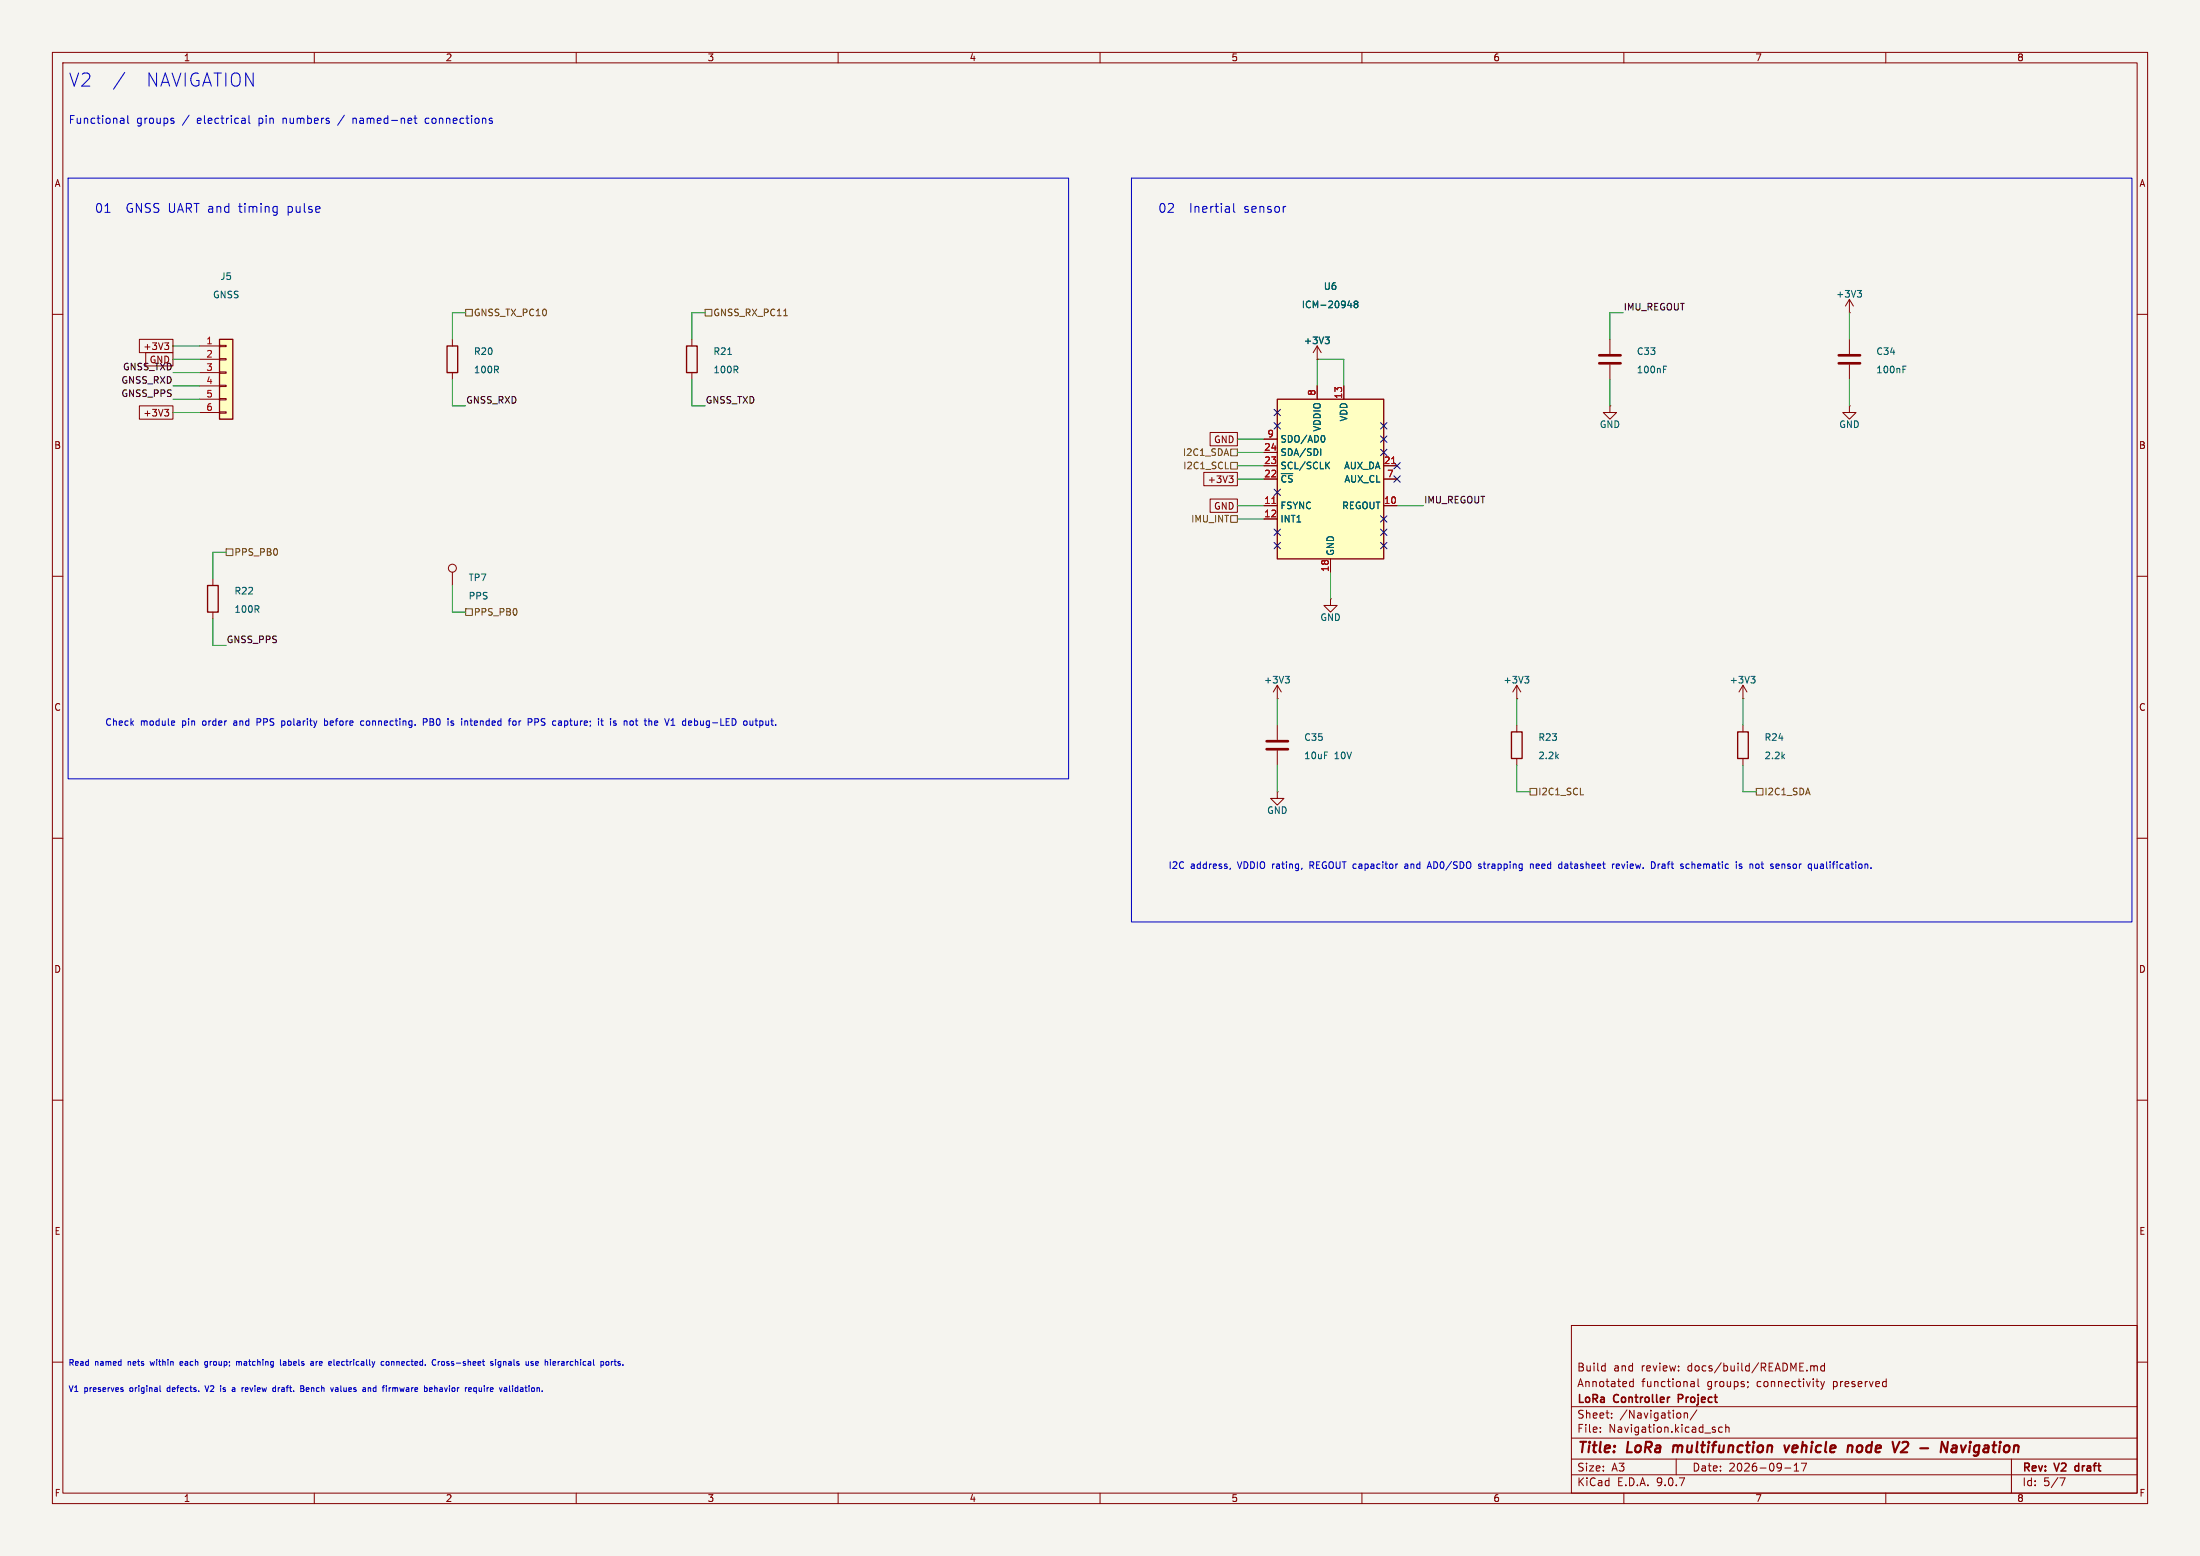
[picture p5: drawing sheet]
<svg xmlns="http://www.w3.org/2000/svg" width="420mm" height="297mm" viewBox="0 0 420 297" stroke-linecap="round" stroke-linejoin="round" font-family="sans-serif">
<path d="M0 0h420v297h-420z" fill="#f5f4ef" stroke="#f5f4ef" stroke-width=".19"/>
<g fill="none" stroke="#840000" stroke-width=".19">
<path d="M10 10h400v277h-400zM12 12h396v273h-396zM60 10v2M110 10v2M160 10v2M210 10v2M260 10v2M310 10v2M360 10v2M353.1 59.7h.1M353.1 57.2v2.5M353.1 57.2l-.8 1.2"/>
<path d="M353.1 57.2l.7 1.2M10 60h2M307.3 64.8v2.8M307.3 69.6v2.8M353.1 64.8v2.8M353.1 69.6v2.8M408 60h2M10 110h2M254 114.3v1.3h1.3l-1.3 1.2-1.3-1.2h1.3M254 114.3h.1M408 110h2M10 160h2"/>
<path d="M408 160h2M10 210h2M408 210h2M300 253h108v32h-108zM10 260h2M300 278.5h108M300 274.5h108M300 268.5h108M305.5 273.2v.2M305.5 272.5v.1M306 260.7l.4 .1M306.4 260.2v1.5"/>
<path d="M306.4 261.6l-.4 .1M307.7 270.5v.2M307.7 269.8v.1M311.1 264.4l.3 .3 .4-.1M311.8 263.2v1.5M311.8 263.8l-.4-.1-.3 .3M320 278.5v3M321.5 269.7v1M321.5 269.8l.2-.1 .4 .1 .1 .9M322.8 264.6h.6M322.8 263.8h.6v.9M323.4 264l-.6 .2"/>
<path d="M323.9 269.1l-1.2 1.9M324.2 263.2v1.3l.2 .2M327.3 272.9l.2 .2-.2 .3M327.3 272.4l.1 .1M328.8 272.5l-.4-.1-.3 .3 .1 .6h.6M329.4 272.5l.3-.1 .3 .1 .1 .9M329.4 271.9v1.5M333.7 263.8v.1M333.7 264.6l-.1 .3M342.5 279.7l.4-.4v1.5M343.9 279.3h1l-.7 1.5M345.7 260.8l.4-.1 .2 .2"/>
<path d="M345.7 260.7v1M346.3 260.9l.2-.2 .4 .1v.9M346.3 260.9v.8M346.7 263.7h.5M347.1 264.7h.1M347.6 263.7l.3 1M347.9 264.7l-.3 .5M348.3 263.7l-.4 1M348.3 260.8l-.4-.1-.3 .3 .1 .6h.6M348.3 260.2v1.5M384 278.5v6.5M408 260h2"/>
<path d="M60 285v2M110 285v2M160 285v2M210 285v2M260 285v2M300 281.5h108M310 285v2M340.7 280.2h1.2M342.5 280.8h.9M360 285v2M393.2 282.1h1l-.6 1.5"/>
</g>
<path d="M320.4 267h.6M321 266.2h-.6v1.5M396.2 279.9v.7" fill="none" stroke="#840000" stroke-width=".3"/>
<path d="M319.5 275.9l-.2 1.3M340.6 275.9l.4 1.3 .6-1.3M352.8 276.1a.49 .49 0 0 1 .9 .1l-.2 1M364.1 275.3l-.6-.1-.3 .2M364.1 276.1l-1.2 1.1h1.2M371.9 275.2l-.3 2-.9-2-.2 2M372.5 276.9l.3 .3 .6-.1M372.7 276h.8l-.1 1.2M373.5 276.3l-.6 .1-.4 .3M374.4 275.9l.3 1.3" fill="none" stroke="#840000" stroke-width=".4"/>
<path d="M305.3 67.8h4.1M305.3 69.3h4.1M351 67.8h4.1M351 69.3h4.1" fill="none" stroke="#840000" stroke-width=".51"/>
<path d="M354.6 55.4h.8l-.5 .5M355.1 55.9l.3 .3v.3l-.3 .2M317.6 70.5h.4M317.6 69.9h.6M363.3 70.5h.4M363.3 69.9h.6" fill="none" stroke="#006464" stroke-width=".19"/>
<path d="M41.9 64.8h2.5v15.2h-2.5z" fill="#ffffc2"/>
<path d="M41.9 64.8h2.5v15.2h-2.5zM85.3 66h2.1v5.1h-2.1zM131.1 66h2v5.1h-2zM39.6 111.8h2.1v5h-2.1zM288.5 139.7h2.1v5.1h-2.1zM331.7 139.7h2.1v5.1h-2.1z" fill="none" stroke="#840000" stroke-width=".25"/>
<g fill="none" stroke="#840000" stroke-width=".19">
<path d="M38.1 66h3.8M38.1 68.6h3.8M38.1 71.1h3.8M38.1 73.7h3.8M38.1 76.2h3.8M38.1 78.7h3.8M41.9 65.9h1.3v.3h-1.3zM41.9 68.5h1.3v.2h-1.3zM41.9 71h1.3v.2h-1.3zM41.9 73.5h1.3v.3h-1.3zM41.9 76.1h1.3v.2h-1.3zM41.9 78.6h1.3v.3h-1.3z"/>
<path d="M86.4 64.8v1.2M86.4 71.1v1.3M132.1 64.8v1.2M132.1 71.1v1.3M251.5 68.6h.1M251.5 66l-.8 1.3M251.5 66l.7 1.3M251.5 66v2.6M307.3 77.5v1.2h1.3l-1.3 1.3-1.2-1.3h1.2M307.3 77.5h.1M353.1 77.5v1.2h1.2l-1.2 1.3-1.3-1.3h1.3M353.1 77.5h.1"/>
<path d="M40.6 110.5v1.3M40.6 116.8v1.3M86.4 109.2v2.6M243.8 133.4h.1M243.8 130.8v2.6M243.8 138.4v2.8M243.8 130.8l-.7 1.3M243.8 130.8l.8 1.3M289.6 133.4h.1M289.6 130.8l-.8 1.3M289.6 130.8l.7 1.3M289.6 130.8v2.6"/>
<path d="M289.6 138.4v1.3M332.7 133.4h.1M332.7 130.8l-.7 1.3M332.7 130.8l.8 1.3M332.7 130.8v2.6M332.7 138.4v1.3M243.8 151.1v1.3h1.3l-1.3 1.3-1.2-1.3h1.2M243.8 151.1h.1M243.8 143.3v2.8M289.6 144.8v1.3M332.7 144.8v1.3"/>
<circle cx="86.4" cy="108.5" r=".76"/>
</g>
<path d="M241.8 141.5h4.1M241.8 143h4.1" fill="none" stroke="#840000" stroke-width=".51"/>
<path d="M138.9 67.7h.8M253 64.3h.8l-.5 .5M253.5 64.8l.3 .3v.3l-.3 .2M245.4 129.1h.7l-.4 .5M245.9 129.6l.2 .2v.3l-.2 .3M291.1 129.1h.8l-.5 .5M291.6 129.6l.3 .2v.3l-.3 .3M334.3 129.1h.7l-.4 .5M334.8 129.6l.2 .2v.3l-.2 .3" fill="none" stroke="#006464" stroke-width=".19"/>
<path d="M243.8 76.2h20.4v30.5h-20.4z" fill="#ffffc2"/>
<path d="M243.8 76.2h20.4v30.5h-20.4z" fill="none" stroke="#840000" stroke-width=".25"/>
<g fill="none" stroke="#840000" stroke-width=".19">
<path d="M26.6 64.8h6.4v2.5h-6.4zM26.6 77.5h6.4v2.5h-6.4zM27.8 67.3h5.2v2.6h-5.2zM31.4 65.4h.8l-.4 .5M31.4 78.1h.8l-.4 .5M32 65.9l.2 .3v.3l-.2 .2M32 78.6l.2 .3v.3l-.2 .2M251.5 68.6h.1M251.5 73.7v2.5M256.5 73.7v2.5M229.8 90.2h6.4v2.5h-6.4zM231 82.5h5.2v2.6h-5.2z"/>
<path d="M231 95.2h5.2v2.6h-5.2zM234.6 90.8h.8l-.4 .5M235.2 91.3l.2 .3v.3l-.2 .2M241.3 83.8h2.5M241.3 86.4h2.5M241.3 88.9h2.5M241.3 91.4h2.5M241.3 96.5h2.5M241.3 99.1h2.5M264.2 88.9h2.5M264.2 91.4h2.5M264.2 96.5h2.5"/>
<path d="M254 106.7v2.5"/>
</g>
<path d="M257.3 58.3h.8M257.9 57.9v.8M258.7 58l-.2-.2 .2-.3h.3l.2 .2-.2 .3M258.7 58l-.2 .3 .1 .3 .1 .1h.4l.1-.2v-.2l-.2-.3M258.7 58h.3M253 64.3h.8l-.5 .5M253.5 64.8l.3 .3v.3l-.3 .2M252.1 85.7v1.2M252.6 83.1a.79 .79 0 0 1 0 1.3M253.3 88.8l.5 .7M253.8 88.2l-.7 .7" fill="none" stroke="#006464" stroke-width=".19"/>
<path d="M242.8 96.1h.7M265.7 88.5h.7" fill="none" stroke="#a90000" stroke-width=".19"/>
<path d="M88.9 59.1h1.3v1.2h-1.3zM134.6 59.1h1.3v1.2h-1.3zM149.6 60.3h.7M233.9 89.5h.6M234.9 88.3h1.3v1.2h-1.3zM234.9 98.4h1.3v1.3h-1.3zM234.9 85.7h1.3v1.3h-1.3zM43.2 104.8h1.2v1.2h-1.2zM88.9 116.2h1.3v1.3h-1.3zM292.1 150.5h1.3v1.3h-1.3zM301.7 151.7h.6M335.3 150.5h1.2v1.3h-1.2z" fill="none" stroke="#725600" stroke-width=".19"/>
<g fill="none" stroke="#009600" stroke-width=".19">
<path d="M88.9 59.7h-2.5v5.1M134.6 59.7h-2.5v5.1M309.9 59.7h-2.6v5.1M353.1 59.7v5.1M33 68.6h5.1M33 66h5.1M33 76.2h5.1M33 78.7h5.1M33 73.7h5.1M33 71.1h5.1M86.4 72.4v5.1h2.5M132.1 72.4v5.1h2.5"/>
<path d="M251.5 73.7v-5.1h5v5.1M307.3 72.4v5.1M353.1 72.4v5.1M236.2 91.4h5.1M236.2 96.5h5.1M236.2 99.1h5.1M236.2 86.4h5.1M236.2 88.9h5.1M236.2 83.8h5.1M266.7 96.5h5.1M40.6 118.1v5.1h2.6M43.2 105.4h-2.6v5.1"/>
<path d="M86.4 111.8v5h2.5M254 109.2v5.1M243.8 133.4v5M289.6 133.4v5M332.7 133.4v5M243.8 146.1v5M289.6 146.1v5h2.5M332.7 146.1v5h2.6"/>
</g>
<g fill="none" stroke="#000084" stroke-width=".19">
<path d="M243.2 78.1l1.2 1.2M244.4 78.1l-1.2 1.2M243.2 93.4l1.2 1.2M243.2 80.7l1.2 1.2M244.4 93.4l-1.2 1.2M244.4 80.7l-1.2 1.2M263.6 80.7l1.2 1.2M263.6 98.5l1.2 1.2M263.6 83.2l1.2 1.2M263.6 85.8l1.2 1.2M264.8 80.7l-1.2 1.2M264.8 83.2l-1.2 1.2"/>
<path d="M264.8 85.8l-1.2 1.2M264.8 98.5l-1.2 1.2M266.1 88.3l1.2 1.2M266.1 90.8l1.2 1.2M267.3 88.3l-1.2 1.2M267.3 90.8l-1.2 1.2M243.2 101l1.2 1.2M243.2 103.5l1.2 1.2M244.4 103.5l-1.2 1.2M244.4 101l-1.2 1.2M263.6 101l1.2 1.2M263.6 103.5l1.2 1.2"/>
<path d="M264.8 101l-1.2 1.2M264.8 103.5l-1.2 1.2"/>
</g>
<g fill="none" stroke="#0000c2" stroke-width=".19">
<path d="M23.8 13.8l-2.1 3.2M13 34h191v114.7h-191zM23.2 22.6h.3l.2 .2v.8M23.7 23.5l-.5 .1M23.7 22.9l-.5 .1M24.4 22.1v1.2l.2 .3M33 23.1l.2 .2-.2 .3M33 22.6h.2M46.3 22.6h.3l.2 .2v.8M46.8 23.5l-.5 .1M46.8 22.9l-.5 .1M47.5 22.1v1.2l.2 .3"/>
<path d="M52.7 39.4l.2 .1M52.9 39.4l-.1 1.5M67.4 22.6v1M67.5 22.6l-.1 .1M79 22.6h.6M79.2 22.1v1.2l.4 .3M81.5 22.6l-.3 .2v.5l.3 .3M93.8 23.1l.2 .2-.2 .3M93.8 22.6h.2M216 34h191v142h-191zM235.5 38.8v1.5l.3 .2M20 40.5h1"/>
<path d="M52.9 40.5h-.2M32.9 137.6l.4 .1v.2l-.6 .1M33.3 138.4h-.4M49.1 137.8h.5M49.6 137.2h-.5v1.2M53.8 138.4h.3M53.8 137.6v1.3M54.1 137.6l-.3 .1M61.9 137.7l.4-.1 .2 .1M61.9 137.2v1.2M62.5 138.3l-.2 .1h-.4M69.4 137.7l-.3-.1-.3 .2 .2 .6h.4"/>
<path d="M80.8 137.8h.6l.1-.2v-.3l-.7-.1v1.2M86.1 137.8l.5 .4-.2 .2h-.3M86.6 137.7l-.3-.1-.2 .2M88.9 137.6l.4 .2v.6M97 137.6h.5M97.5 137.2h-.2M98 137.7l.3-.1 .2 .2v.4l-.2 .2h-.3l-.1-.2zM102.7 137.2h-.6v1.2M102.7 137.8h-.6M107.1 137.7l.1 .7M107.2 138.4h-.1M107.2 137.9l-.1 .1"/>
<path d="M114.7 137.6h.5M114.9 137.2v1.1l.3 .1M121.3 137.6h.5M121.5 137.2v1.1l.3 .1M125.1 137.6l.4 .1 .1 .2-.6 .1M125.5 138.4h-.4M132.9 137.6l.3 .2v.4l-.3 .2M143.7 138.3l-.4 .1M143.7 137.6v.8M144.1 137.6h.5M144.3 137.2v1.1l.3 .1M145 138.4h.4"/>
<path d="M145 137.6v1.3M145.4 137.6l-.4 .1M234.9 165.7l-.1 .2M248.6 165.7l-.1 .2M266.7 164.9h.1M268.6 164.9l-.4 .1M268.6 165.3h-.3l-.1 .2v.2l.4 .1M272.4 165.8l.5-1.3 .4 1.3M272.6 165.4h.6M282.7 165l-.3-.1-.2 .2 .1 .2 .4 .1v.3h-.5M292.2 165l.1-.1 .3 .1 .1 .8M292.2 164.9v.9"/>
<path d="M298 164.9l.2 .1M298.2 164.5v1.3M298.2 165.7l-.2 .1M307.8 164.9v.9M308.2 164.9l-.4 .3M308.6 165.3l.6-.1-.1-.2-.4-.1-.1 .2v.6h.5M315.6 164.5a.68 .68 0 0 1 .4 .6 .68 .68 0 0 1-.4 .7M316.5 164.9v.9M316.9 164.9l-.4 .3M322.5 165l-.4-.1-.2 .3 .1 .5h.5M332.5 165l-.3-.1-.2 .2 .1 .2 .4 .1v.3h-.5M335.7 165l.1 .2-.1 .5"/>
<path d="M336.2 164.9h.5M340.2 164.9v.9M340.4 164.9l-.2 .1M347 164.9v.9M347 165.6l-.2 .2M347.9 164.9l-.3 .1M348 165.3h-.3l-.2 .2 .1 .2 .4 .1M34.7 259.9l-.3 .1v.6h.3M39.5 259.9l-.4 .2v.4l.4 .1M45.2 260l.3-.1 .1 .1M45.2 259.9v.7M45.8 259.9l-.2 .1"/>
<path d="M53.5 259.5v1l.2 .1M54.4 259.9h-.3M59.4 259.9h.4v.7M60.3 259.9v.7M60.5 259.9l-.2 .2M63.8 259.5v1l.1 .1M73.3 259.9h-.3l-.2 .2 .1 .5h.4M73.8 259.9h.3l.2 .2v.3l-.2 .2-.4-.2zM82.7 259.6h.5M83.7 259.9v.7M84 259.9l-.3 .2M84.3 260v.5"/>
<path d="M94.1 259.9h-.3l-.1 .1v.2l.4 .1v.3h-.4M94.6 259.5v.1M94.6 259.9v.7M95.6 259.9h-.3l-.2 .2 .1 .5h.4M95.6 259.9v.9l-.2 .2-.3-.1M101.4 259.9h.4M102.7 259.9h-.3l-.1 .1v.6h.4M106.5 259.9v.7M106.7 259.9l-.2 .2M115.8 259.9h.2l.2 .2v.3l-.2 .2-.3-.2zM116.7 259.9v.7M117 259.9l-.3 .2"/>
<path d="M117.2 259.9h.5M117.4 259.5v1l.1 .1M23.2 265.2l.3 .1v.2l-.3 .1M23.2 264.9h.3M30.5 264.5v1l.2 .1M34.9 260.1l-.5 .1M39.1 260.9h.4M39.1 264.5l.4 1.1M44.5 264.9l.3 .1v.6M44.8 265.6h-.3M44.8 265.1l-.3 .1M45.6 260v.6"/>
<path d="M47.2 264.9l-.4 .1 .1 .6h.3M47.4 265.1l-.6 .1M52.3 264.9h.3M52.6 265.6h-.3M52.6 264.5v1.1M53.1 264.9v.7M53.2 264.9l-.1 .2M54.5 260.2l-.4 .1v.3h.4M57.4 264.5l.5 .1 .1 .2-.2 .2M57.4 265h.4M57.8 265l.2 .2v.3l-.6 .1M58.8 264.9l-.3 .1v.6h.3"/>
<path d="M59 265.1l-.5 .1M59.3 260.5l.2 .1h.3M59.8 260.1l-.5 .2M64.1 264.9h.4v.7M64.5 265.1l-.5 .2 .2 .3h.3M70.3 265l.4-.1 .1 .7M70.3 264.9v.7M74.5 264.9h.1M75 264.9v.7M75.1 264.9l-.1 .1M82 265.2l.5-.1v-.2h-.4l-.1 .1v.6h.5M83 264.5v1.1"/>
<path d="M83.2 260.5l-.5 .1M83.4 264.9l-.4 .1M90.9 264.9h-.3l-.2 .2 .1 .5h.4M90.9 264.9v1.1M97.3 264.5v1l.1 .1M97.9 264.5v.1M97.9 264.9v.7M101.4 260.2l.4 .1v.2l-.1 .1h-.3M102.8 260.1l-.5 .1"/>
</g>
<g font-size="3.5" fill="#0000c2">
<text x="13" y="16.7">V2</text>
<text x="27.6" y="16.7">NAVIGATION</text>
</g>
<g font-size="2.8" fill="#840000">
<text x="301" y="277.9">Title:</text>
<text x="310.6" y="277.9">LoRa</text>
<text x="320.2" y="277.9">multifunction</text>
<text x="342.3" y="277.9">vehicle</text>
<text x="355.1" y="277.9">node</text>
<text x="364.6" y="277.9">V2</text>
<text x="370.6" y="277.9">-</text>
<text x="375.4" y="277.9">Navigation</text>
</g>
<g font-size="2.4" fill="#0000c2">
<text x="18" y="40.7">01</text>
<text x="24.1" y="40.7">GNSS UART and</text>
<text x="45.9" y="40.7">timing</text>
<text x="55.2" y="40.7">pulse</text>
<text x="221" y="40.7">02</text>
<text x="227.1" y="40.7">Inertial</text>
<text x="237.5" y="40.7">sensor</text>
</g>
<g font-size="2.1" fill="#0000c2">
<text x="13" y="23.7">Functional</text>
<text x="26" y="23.7">groups</text>
<text x="34.9" y="23.7">/</text>
<text x="37.8" y="23.7">electrical</text>
<text x="49.6" y="23.7">pin</text>
<text x="54.4" y="23.7">numbers</text>
<text x="65.2" y="23.7">/</text>
<text x="68" y="23.7">named-net</text>
<text x="82" y="23.7">connections</text>
</g>
<g font-size="2.1" fill="#840000">
<text x="301" y="262">Build</text>
<text x="308" y="262">and</text>
<text x="313.4" y="262">review:</text>
<text x="322.3" y="262">docs/build/README.md</text>
<text x="301" y="268.2">LoRa</text>
<text x="301" y="265">Annotated</text>
<text x="308.2" y="268.2">Controller</text>
<text x="313.4" y="265">functional</text>
<text x="321" y="268.2">Project</text>
<text x="325.9" y="265">groups;</text>
<text x="335.5" y="265">connectivity</text>
<text x="350.2" y="265">preserved</text>
<text x="301" y="273.7">File:</text>
<text x="301" y="271">Sheet:</text>
<text x="307.1" y="273.7">Navigation.kicad_sch</text>
<text x="309.2" y="271">/Navigation/</text>
<text x="301" y="281.1">Size:</text>
<text x="307.6" y="281.1">A3</text>
<text x="323" y="281.1">Date:</text>
<text x="330" y="281.1">2026-09-17</text>
<text x="386" y="281.3">Rev:</text>
<text x="392.4" y="281.3">V2</text>
<text x="396.8" y="281.3">draft</text>
<text x="301" y="283.9">KiCad</text>
<text x="308.7" y="283.9">E.D.A.</text>
<text x="316.3" y="283.9">9.0.7</text>
<text x="386" y="283.9">Id:</text>
<text x="390.1" y="283.9">5/7</text>
</g>
<g font-size="1.8" fill="#840000">
<text x="35" y="11.9">1</text>
<text x="85" y="11.9">2</text>
<text x="135" y="11.9">3</text>
<text x="185" y="11.9">4</text>
<text x="235" y="11.9">5</text>
<text x="285" y="11.9">6</text>
<text x="335" y="11.9">7</text>
<text x="385" y="11.9">8</text>
<text x="10.3" y="35.9">A</text>
<text x="408.3" y="35.9">A</text>
<text x="27.3" y="67">+3V3</text>
<text x="27.3" y="79.7">+3V3</text>
<text x="10.3" y="85.9">B</text>
<text x="231.7" y="84.8">GND</text>
<text x="408.2" y="85.9">B</text>
<text x="230.5" y="92.4">+3V3</text>
<text x="231.7" y="97.5">GND</text>
<text x="10.3" y="135.9">C</text>
<text x="408.2" y="135.9">C</text>
<text x="10.3" y="185.9">D</text>
<text x="408.2" y="185.9">D</text>
<text x="10.3" y="235.9">E</text>
<text x="408.3" y="235.9">E</text>
<text x="10.3" y="285.9">F</text>
<text x="35" y="286.9">1</text>
<text x="85" y="286.9">2</text>
<text x="135" y="286.9">3</text>
<text x="185" y="286.9">4</text>
<text x="235" y="286.9">5</text>
<text x="285" y="286.9">6</text>
<text x="335" y="286.9">7</text>
<text x="385" y="286.9">8</text>
<text x="408.3" y="285.9">F</text>
</g>
<g font-size="1.8" fill="#006464">
<text x="42" y="53.6">J5</text>
<text x="40.6" y="57.1">GNSS</text>
<text x="248.4" y="59">ICM-20948</text>
<text x="252.6" y="55.5">U6</text>
<text x="350.4" y="57">+3V3</text>
<text x="248.8" y="65.9">+3V3</text>
<text x="90.4" y="71.4">100R</text>
<text x="90.4" y="67.9">R20</text>
<text x="136.1" y="71.4">100R</text>
<text x="136.1" y="67.9">R21</text>
<text x="312.4" y="71.4">100nF</text>
<text x="312.4" y="67.9">C33</text>
<text x="358.1" y="71.4">100nF</text>
<text x="358.1" y="67.9">C34</text>
<text x="252.3" y="82.5" transform="rotate(-90 252.3 82.5)">VDDIO</text>
<text x="257.4" y="80.5" transform="rotate(-90 257.4 80.5)">VDD</text>
<text x="305.3" y="81.9">GND</text>
<text x="351" y="81.9">GND</text>
<text x="244.3" y="84.7">SDO/AD0</text>
<text x="244.3" y="87.2">SDA/SDI</text>
<text x="244.3" y="89.8">SCL/SCLK</text>
<text x="256.5" y="89.8">AUX_DA</text>
<text x="244.3" y="92.3">~{CS}</text>
<text x="256.6" y="92.3">AUX_CL</text>
<text x="244.3" y="97.4">FSYNC</text>
<text x="244.3" y="99.9">INT1</text>
<text x="256.1" y="97.4">REGOUT</text>
<text x="254.9" y="106.2" transform="rotate(-90 254.9 106.2)">GND</text>
<text x="44.7" y="113.7">R22</text>
<text x="89.4" y="111.1">TP7</text>
<text x="44.7" y="117.2">100R</text>
<text x="89.4" y="114.6">PPS</text>
<text x="252" y="118.7">GND</text>
<text x="241.2" y="130.7">+3V3</text>
<text x="286.9" y="130.7">+3V3</text>
<text x="330.1" y="130.7">+3V3</text>
<text x="248.9" y="141.6">C35</text>
<text x="293.6" y="141.6">R23</text>
<text x="336.8" y="141.6">R24</text>
<text x="248.9" y="145.1">10uF</text>
<text x="254.7" y="145.1">10V</text>
<text x="293.6" y="145.1">2.2k</text>
<text x="336.8" y="145.1">2.2k</text>
<text x="241.8" y="155.5">GND</text>
</g>
<g font-size="1.8" fill="#0f0f0f">
<text x="309.9" y="59.3">IMU_REGOUT</text>
<text x="23.4" y="70.8">GNSS_TXD</text>
<text x="28.5" y="69.5">GND</text>
<text x="23.1" y="73.3">GNSS_RXD</text>
<text x="23.1" y="75.9">GNSS_PPS</text>
<text x="88.9" y="77.1">GNSS_RXD</text>
<text x="134.6" y="77.1">GNSS_TXD</text>
<text x="271.8" y="96.2">IMU_REGOUT</text>
<text x="43.2" y="122.8">GNSS_PPS</text>
</g>
<g font-size="1.8" fill="#a90000">
<text x="39.3" y="65.8">1</text>
<text x="39.3" y="68.3">2</text>
<text x="39.3" y="70.9">3</text>
<text x="39.3" y="73.4">4</text>
<text x="39.3" y="75.9">5</text>
<text x="251.2" y="75.6" transform="rotate(-90 251.2 75.6)">8</text>
<text x="256.3" y="76.2" transform="rotate(-90 256.3 76.2)">13</text>
<text x="39.3" y="78.5">6</text>
<text x="241.9" y="83.6">9</text>
<text x="241.3" y="86.1">24</text>
<text x="241.3" y="88.6">23</text>
<text x="264.1" y="88.6">21</text>
<text x="241.3" y="91.2">22</text>
<text x="264.7" y="91.2">7</text>
<text x="241.3" y="96.3">11</text>
<text x="241.3" y="98.8">12</text>
<text x="264.1" y="96.3">10</text>
<text x="253.7" y="109.3" transform="rotate(-90 253.7 109.3)">18</text>
</g>
<g font-size="1.8" fill="#725600">
<text x="90.4" y="60.6">GNSS_TX_PC10</text>
<text x="136.1" y="60.6">GNSS_RX_PC11</text>
<text x="225.7" y="87.2">I2C1_SDA</text>
<text x="225.8" y="89.8">I2C1_SCL</text>
<text x="227.3" y="99.9">IMU_INT</text>
<text x="44.6" y="106.3">PPS_PB0</text>
<text x="90.4" y="117.7">PPS_PB0</text>
<text x="293.6" y="152">I2C1_SCL</text>
<text x="336.7" y="152">I2C1_SDA</text>
</g>
<g font-size="1.8" fill="#0000c2">
<text x="20" y="138.6">Check</text>
<text x="26.8" y="138.6">module</text>
<text x="34.9" y="138.6">pin</text>
<text x="38.9" y="138.6">order</text>
<text x="45.1" y="138.6">and</text>
<text x="49.7" y="138.6">PPS</text>
<text x="54.6" y="138.6">polarity</text>
<text x="63" y="138.6">before</text>
<text x="70.1" y="138.6">connecting.</text>
<text x="82.2" y="138.6">PB0</text>
<text x="87.2" y="138.6">is</text>
<text x="90" y="138.6">intended</text>
<text x="99.2" y="138.6">for</text>
<text x="103.1" y="138.6">PPS</text>
<text x="108" y="138.6">capture;</text>
<text x="116.9" y="138.6">it</text>
<text x="119.4" y="138.6">is</text>
<text x="122.2" y="138.6">not</text>
<text x="126.4" y="138.6">the</text>
<text x="130.5" y="138.6">V1</text>
<text x="134" y="138.6">debug-LED</text>
<text x="145.9" y="138.6">output.</text>
<text x="223" y="165.9">I2C</text>
<text x="227.3" y="165.9">address,</text>
<text x="236.4" y="165.9">VDDIO rating,</text>
<text x="250.5" y="165.9">REGOUT capacitor</text>
<text x="269" y="165.9">and</text>
<text x="273.6" y="165.9">AD0/SDO</text>
<text x="283.5" y="165.9">strapping</text>
<text x="293.6" y="165.9">need</text>
<text x="299.2" y="165.9">datasheet</text>
<text x="309.7" y="165.9">review.</text>
<text x="317.3" y="165.9">Draft</text>
<text x="323.1" y="165.9">schematic</text>
<text x="333.9" y="165.9">is</text>
<text x="336.7" y="165.9">not</text>
<text x="340.9" y="165.9">sensor</text>
<text x="348.3" y="165.9">qualification.</text>
</g>
<g font-size="1.5" fill="#0000c2">
<text x="13" y="260.7">Read</text>
<text x="18.1" y="260.7">named</text>
<text x="24.6" y="260.7">nets</text>
<text x="29.1" y="260.7">within</text>
<text x="35" y="260.7">each</text>
<text x="40" y="260.7">group;</text>
<text x="46.2" y="260.7">matching</text>
<text x="54.8" y="260.7">labels</text>
<text x="60.9" y="260.7">are</text>
<text x="64.6" y="260.7">electrically</text>
<text x="74.8" y="260.7">connected.</text>
<text x="84.8" y="260.7">Cross-sheet</text>
<text x="96.2" y="260.7">signals</text>
<text x="103.1" y="260.7">use</text>
<text x="107" y="260.7">hierarchical</text>
<text x="117.9" y="260.7">ports.</text>
<text x="13" y="265.7">V1</text>
<text x="16.1" y="265.7">preserves</text>
<text x="24.9" y="265.7">original</text>
<text x="32.3" y="265.7">defects.</text>
<text x="39.9" y="265.7">V2</text>
<text x="42.9" y="265.7">is</text>
<text x="45.4" y="265.7">a</text>
<text x="47.5" y="265.7">review</text>
<text x="53.7" y="265.7">draft.</text>
<text x="59.2" y="265.7">Bench</text>
<text x="65.2" y="265.7">values</text>
<text x="71.6" y="265.7">and</text>
<text x="75.6" y="265.7">firmware</text>
<text x="83.8" y="265.7">behavior</text>
<text x="91.8" y="265.7">require</text>
<text x="98.6" y="265.7">validation.</text>
</g>
</svg>
